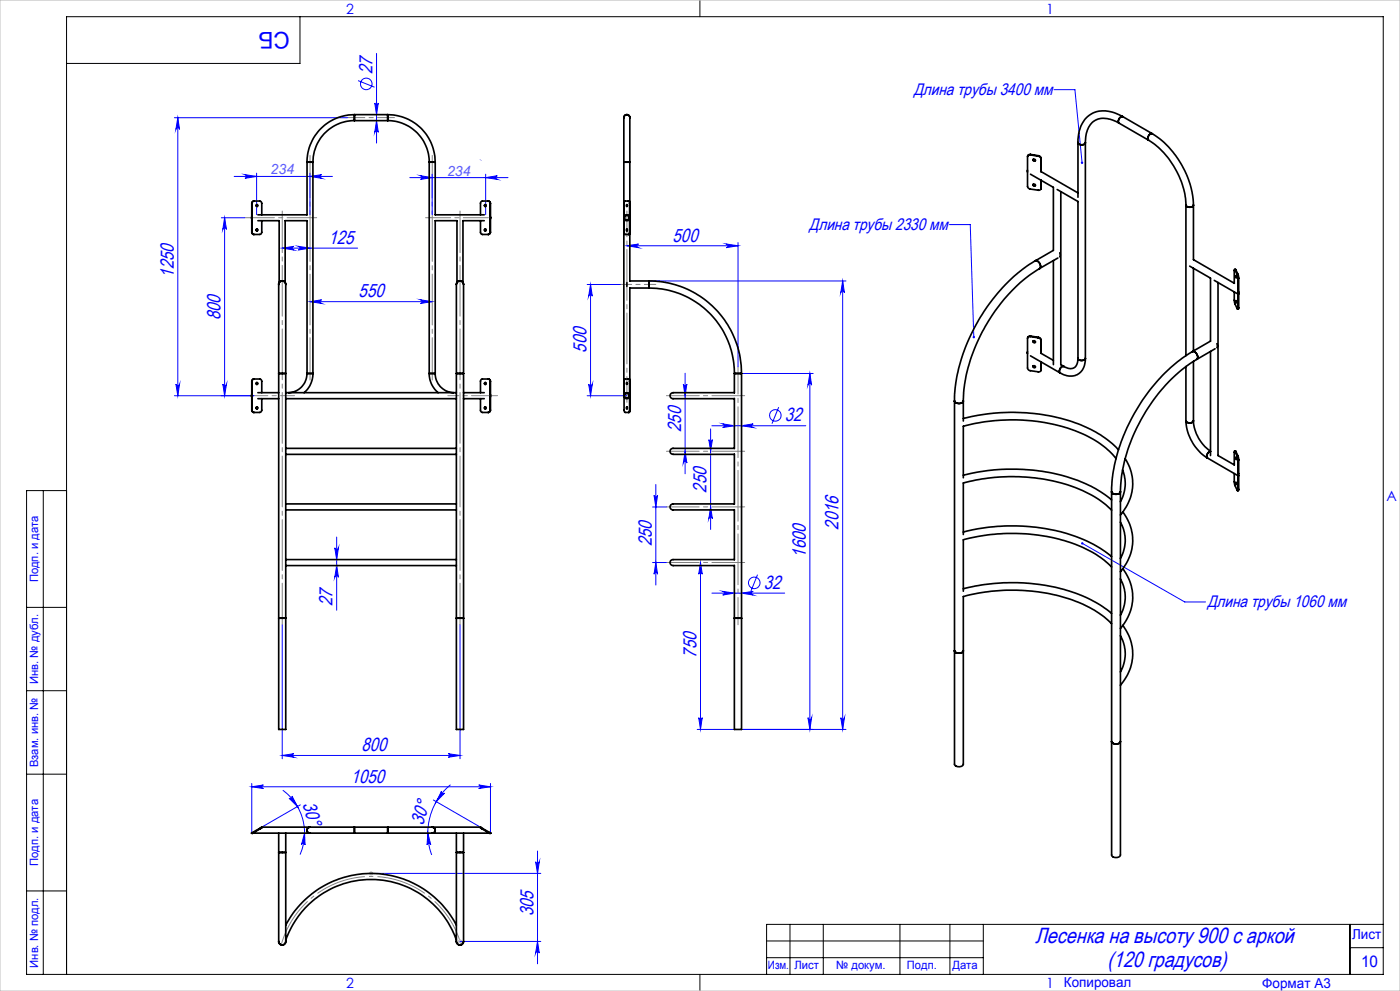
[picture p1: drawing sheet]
<svg xmlns="http://www.w3.org/2000/svg" width="420mm" height="297mm" viewBox="0 0 420 297" stroke-linecap="round" stroke-linejoin="round" font-family="sans-serif">
<g fill="none" stroke="#00f" stroke-width=".3">
<path d="M113 16v26.9M52.3 35.3h52M53.3 35.3v83.3M53.3 35.3l.6 3.5a.55 .55 0 0 0-.6-.5 .55 .55 0 0 0-.5 .5zM107.4 24.2l5 1.9M112.4 30.9a.53 .53 0 0 0 .6 .5 .53 .53 0 0 0 .5-.5l-.5 3.5zM113 36.2l.5 3.4a.53 .53 0 0 0-.5-.5 .53 .53 0 0 0-.6 .5zM316.2 26.9h6.3l2.1 21.9M70.2 52.9h29.5M73.5 52.3l3.5 .6-3.5 .5a.55 .55 0 0 0 .5-.5 .55 .55 0 0 0-.5-.6zM77 51.9v12.4M93 52.9l3.5-.6a.55 .55 0 0 0-.5 .6 .55 .55 0 0 0 .5 .5z"/>
<path d="M93 51.9v12.4M122.9 53.2h29.5M126.2 52.7l3.4 .5-3.4 .6a.55 .55 0 0 0 .5-.6 .55 .55 0 0 0-.5-.5zM129.6 52.2v12.1M145.7 53.2l3.5-.5a.55 .55 0 0 0-.5 .5 .55 .55 0 0 0 .5 .6zM145.7 52.2v12.1M66.4 65.3h7M67.4 65.3v53.3M67.4 65.3l.5 3.5a.55 .55 0 0 0-.5-.5 .55 .55 0 0 0-.5 .5zM84.7 74.4l3.5-.6a.55 .55 0 0 0-.5 .6 .55 .55 0 0 0 .5 .5zM84.7 74.4h22.6M89.5 73.8l3.5 .6-3.5 .5a.55 .55 0 0 0 .5-.5 .55 .55 0 0 0-.5-.6z"/>
<path d="M188.1 73.7h33.3M188.1 73.7l3.5-.6a.55 .55 0 0 0-.5 .6 .55 .55 0 0 0 .5 .5zM217.9 73.1l3.5 .6-3.5 .5a.55 .55 0 0 0 .5-.5 .55 .55 0 0 0-.5-.6zM221.4 72.7v37.2M284.8 67.3h6.3l1 33.7M93 90.4l3.5-.6a.55 .55 0 0 0-.5 .6 .55 .55 0 0 0 .5 .5zM93 90.4h36.6M126.2 89.8l3.4 .6-3.4 .5a.55 .55 0 0 0 .5-.5 .55 .55 0 0 0-.5-.6zM176.1 85.3h10M177.2 85.3v33.3M177.2 85.3l.5 3.5a.55 .55 0 0 0-.6-.5 .55 .55 0 0 0-.5 .5zM194.7 84.2h59.1"/>
<path d="M252.8 84.2l.5 3.5a.55 .55 0 0 0-.5-.5 .55 .55 0 0 0-.6 .5zM252.8 84.2v134.4M52.8 115.1a.55 .55 0 0 0 .5 .5 .55 .55 0 0 0 .6-.5l-.6 3.5zM66.9 115.1a.55 .55 0 0 0 .5 .5 .55 .55 0 0 0 .5-.5l-.5 3.5zM76.1 118.6h-23.8M176.1 118.6h11.9M176.6 115.1a.55 .55 0 0 0 .5 .5 .55 .55 0 0 0 .6-.5l-.5 3.5zM205 115.1a.53 .53 0 0 0 .5 .5 .53 .53 0 0 0 .6-.5l-.6 3.5zM205.5 111.9v30.1M222.5 111.9h21.4M243 111.9l.5 3.5a.55 .55 0 0 0-.6-.5 .55 .55 0 0 0-.5 .5zM243 111.9v106.7"/>
<path d="M205.5 135.3l.6 3.5a.53 .53 0 0 0-.6-.6 .53 .53 0 0 0-.5 .6zM212.7 131.8a.53 .53 0 0 0 .5 .5 .53 .53 0 0 0 .5-.5l-.5 3.5zM213.2 128.5v30.2M213.6 127.6h28.1M216.8 127l3.5 .6-3.5 .5a.55 .55 0 0 0 .5-.5 .55 .55 0 0 0-.5-.6zM222.5 127.6l3.5-.6a.55 .55 0 0 0-.5 .6 .55 .55 0 0 0 .5 .5zM233.6 122l-2 5M195.8 151.9h4.1M196.2 148.4a.53 .53 0 0 0 .5 .5 .53 .53 0 0 0 .6-.5l-.6 3.5zM196.7 145.2v30.1M213.2 151.9l.5 3.5a.53 .53 0 0 0-.5-.5 .53 .53 0 0 0-.5 .5zM100.4 164.2a.55 .55 0 0 0 .6 .5 .55 .55 0 0 0 .5-.5l-.5 3.5z"/>
<path d="M101 169.5l.5 3.5a.55 .55 0 0 0-.5-.5 .55 .55 0 0 0-.6 .5zM101 161v21.9M195.8 168.6h4.1M196.7 168.6l.6 3.5a.53 .53 0 0 0-.6-.5 .53 .53 0 0 0-.5 .5zM210.1 168.6v50M210.1 168.6l.6 3.5a.53 .53 0 0 0-.6-.5 .53 .53 0 0 0-.5 .5zM213.6 177.8h21.8M216.8 177.2l3.5 .6-3.5 .5a.55 .55 0 0 0 .5-.5 .55 .55 0 0 0-.5-.6zM222.5 177.8l3.5-.6a.55 .55 0 0 0-.5 .6 .55 .55 0 0 0 .5 .5zM227.3 172.2l-2 5M324.7 162.8l30.7 17.6h6.3M84.7 187.3v40.1"/>
<path d="M138 187.3v40.1M209.2 218.6h11.1M209.6 215.1a.53 .53 0 0 0 .5 .5 .53 .53 0 0 0 .6-.5l-.6 3.5zM222.5 218.6h31.3M242.4 215.1a.55 .55 0 0 0 .5 .5 .55 .55 0 0 0 .6-.5l-.5 3.5zM252.2 215.1a.55 .55 0 0 0 .6 .5 .55 .55 0 0 0 .5-.5l-.5 3.5zM75.5 235.8l3.5-.5a.53 .53 0 0 0-.5 .5 .53 .53 0 0 0 .5 .5zM75.5 234.8v14.8M75.5 235.8h71.6M84.7 226.4l3.5-.5a.53 .53 0 0 0-.5 .5 .53 .53 0 0 0 .5 .5zM84.7 226.4h53.3M84.8 236.9a15.9 15.9 0 0 1 5.2 19.2"/>
<path d="M86.7 239.2a.54 .54 0 0 0 .8 .1 .54 .54 0 0 0 .1-.7l1.6 3.1zM130 239.7l14.1 8.2M132.5 237.1a.53 .53 0 0 0 .1 .7 .53 .53 0 0 0 .7-.1l-2.4 2.6zM134.5 225.9l3.5 .5-3.5 .5a.53 .53 0 0 0 .5-.5 .53 .53 0 0 0-.5-.5zM135.1 235.2a19 19 0 0 0-5.6 21M143.6 235.3l3.5 .5-3.5 .5a.53 .53 0 0 0 .6-.5 .53 .53 0 0 0-.6-.5zM147.1 234.8v14.8M90.1 241.2l-11.6 6.7M91.4 249.7l.1 3.5a.53 .53 0 0 0-.5-.5 .53 .53 0 0 0-.5 .4zM128.3 249.7l.9 3.4a.55 .55 0 0 0-.6-.4 .55 .55 0 0 0-.5 .5zM160.7 258.3a.55 .55 0 0 0 .5 .5 .55 .55 0 0 0 .6-.5l-.5 3.5zM161.3 255.1v33.8"/>
<path d="M111.3 261.8h50.9M138 282.1h24.2M161.3 282.1l.5 3.5a.55 .55 0 0 0-.6-.5 .55 .55 0 0 0-.5 .5z"/>
<circle cx="109.9" cy="25.1" r="1.73"/>
<circle cx="232.6" cy="124.5" r="1.73"/>
<circle cx="226.3" cy="174.7" r="1.73"/>
</g>
<path d="M138.6 284a28 28 0 0 0-27.3-21.3 28 28 0 0 0-27.2 21.3" fill="none" stroke="#808080" stroke-width=".3" stroke-dasharray="15.2 1.3 1.3 1.3" stroke-dashoffset="-1.1" stroke-linecap="butt"/>
<path d="M110.8 261.8h1M111 261.4l.7 .7M111.3 261.3v1M111.7 261.4l-.7 .7M137.5 282.1h1M137.7 281.8l.7 .7M138 281.6v1M138.4 281.8l-.7 .7" fill="none" stroke="#c0c0c0" stroke-width=".7" stroke-linecap="butt"/>
<path d="M199.9 118.6h23.5M199.9 135.2h23.5M223.4 151.9h-23.5M223.4 168.6h-23.5" fill="none" stroke="#808080" stroke-width=".3" stroke-dasharray="15.2 1.3 1.3 1.3" stroke-dashoffset="5.4"/>
<path d="M196.7 85.2h-10.6" fill="none" stroke="#808080" stroke-width=".3" stroke-dasharray="15.2 1.3 1.3 1.3" stroke-dashoffset="11.8"/>
<path d="M221.4 187.2v-77.3" fill="none" stroke="#808080" stroke-width=".3" stroke-dasharray="15.2 1.3 1.3 1.3" stroke-dashoffset="7.1"/>
<path d="M188.1 63.2v57.4M149.3 118.6h-15" fill="none" stroke="#808080" stroke-width=".3" stroke-dasharray="15.2 1.3 1.3 1.3" stroke-dashoffset="7.5"/>
<path d="M84.7 187.2v-124M138 187.2v-124" fill="none" stroke="#808080" stroke-width=".3" stroke-dasharray="15.2 1.3 1.3 1.3" stroke-dashoffset="2.8"/>
<path d="M127.7 65.2h18.8" fill="none" stroke="#808080" stroke-width=".3" stroke-dasharray="15.2 1.3 1.3 1.3" stroke-dashoffset="7.7"/>
<path d="M73.4 65.2h21.6" fill="none" stroke="#808080" stroke-width=".3" stroke-dasharray="15.2 1.3 1.3 1.3" stroke-dashoffset="6.4"/>
<path d="M118.3 35.2h-14" fill="none" stroke="#808080" stroke-width=".3" stroke-dasharray="15.2 1.3 1.3 1.3" stroke-dashoffset="10.1"/>
<path d="M88.3 118.6h-12.1" fill="none" stroke="#808080" stroke-width=".3" stroke-dasharray="15.2 1.3 1.3 1.3" stroke-dashoffset="11.1"/>
<path d="M93 46.6v67.3M129.7 113.9v-67.3" fill="none" stroke="#808080" stroke-width=".3" stroke-dasharray="15.2 1.3 1.3 1.3" stroke-dashoffset="2.5"/>
<g fill="none" stroke="#000" stroke-width=".3">
<path d="M90 5v14h-70M210 0v5M13 147v145M20 147h-12v145h407v-287h-395v287M8 182h12M8 207h12M8 232h12M8 267h12M237 277v15M247 277v15M270 277v15M285 277v15"/>
<path d="M295 277v15M405 277v15M415 277h-185v15M210 292v5M230 282h65M230 287h65M405 284h10"/>
</g>
<path d="M0 0h420v297h-420z" fill="none" stroke="#c0c0c0" stroke-width=".3"/>
<g fill="#00f">
<path d="M324.3 48.5v.5l.4 .1-.1-.3 .1 .3a.36 .36 0 0 0 .2-.5 .36 .36 0 0 0-.6-.1zM291.9 100.8l-.1 .3 .4 .3-.1-.4 .1 .4a.36 .36 0 0 0 .3-.5 .36 .36 0 0 0-.6-.1zM324.4 162.6l.3 .2-.3-.1a.37 .37 0 0 0 .4 .5 .37 .37 0 0 0 .2-.6 .37 .37 0 0 0-.6 0z"/>
<path d="M160.7 258.3a.55 .55 0 0 0 .5 .5 .55 .55 0 0 0 .6-.5l-.5 3.5zM161.3 282.1l.5 3.5a.55 .55 0 0 0-.6-.5 .55 .55 0 0 0-.5 .5z"/>
<path d="M91.4 249.7l.1 3.5a.53 .53 0 0 0-.5-.5 .53 .53 0 0 0-.5 .4zM86.7 239.2a.54 .54 0 0 0 .8 .1 .54 .54 0 0 0 .1-.7l1.6 3.1z"/>
<path d="M93 52.9l3.5-.6a.55 .55 0 0 0-.5 .6 .55 .55 0 0 0 .5 .5zM73.5 52.3l3.5 .6-3.5 .5a.55 .55 0 0 0 .5-.5 .55 .55 0 0 0-.5-.6z"/>
<path d="M84.7 226.4l3.5-.5a.53 .53 0 0 0-.5 .5 .53 .53 0 0 0 .5 .5zM134.5 225.9l3.5 .5-3.5 .5a.53 .53 0 0 0 .5-.5 .53 .53 0 0 0-.5-.5zM93 90.4l3.5-.6a.55 .55 0 0 0-.5 .6 .55 .55 0 0 0 .5 .5zM126.2 89.8l3.4 .6-3.4 .5a.55 .55 0 0 0 .5-.5 .55 .55 0 0 0-.5-.6zM84.7 74.4l3.5-.6a.55 .55 0 0 0-.5 .6 .55 .55 0 0 0 .5 .5zM89.5 73.8l3.5 .6-3.5 .5a.55 .55 0 0 0 .5-.5 .55 .55 0 0 0-.5-.6z"/>
<path d="M216.8 177.2l3.5 .6-3.5 .5a.55 .55 0 0 0 .5-.5 .55 .55 0 0 0-.5-.6zM222.5 177.8l3.5-.6a.55 .55 0 0 0-.5 .6 .55 .55 0 0 0 .5 .5zM216.8 127l3.5 .6-3.5 .5a.55 .55 0 0 0 .5-.5 .55 .55 0 0 0-.5-.6zM222.5 127.6l3.5-.6a.55 .55 0 0 0-.5 .6 .55 .55 0 0 0 .5 .5z"/>
<path d="M188.1 73.7l3.5-.6a.55 .55 0 0 0-.5 .6 .55 .55 0 0 0 .5 .5zM217.9 73.1l3.5 .6-3.5 .5a.55 .55 0 0 0 .5-.5 .55 .55 0 0 0-.5-.6z"/>
<path d="M145.7 53.2l3.5-.5a.55 .55 0 0 0-.5 .5 .55 .55 0 0 0 .5 .6zM126.2 52.7l3.4 .5-3.4 .6a.55 .55 0 0 0 .5-.6 .55 .55 0 0 0-.5-.5z"/>
<path d="M132.5 237.1a.53 .53 0 0 0 .1 .7 .53 .53 0 0 0 .7-.1l-2.4 2.6zM128.3 249.7l.9 3.4a.55 .55 0 0 0-.6-.4 .55 .55 0 0 0-.5 .5z"/>
<path d="M52.8 115.1a.55 .55 0 0 0 .5 .5 .55 .55 0 0 0 .6-.5l-.6 3.5zM53.3 35.3l.6 3.5a.55 .55 0 0 0-.6-.5 .55 .55 0 0 0-.5 .5zM113 36.2l.5 3.4a.53 .53 0 0 0-.5-.5 .53 .53 0 0 0-.6 .5zM112.4 30.9a.53 .53 0 0 0 .6 .5 .53 .53 0 0 0 .5-.5l-.5 3.5zM176.6 115.1a.55 .55 0 0 0 .5 .5 .55 .55 0 0 0 .6-.5l-.5 3.5zM177.2 85.3l.5 3.5a.55 .55 0 0 0-.6-.5 .55 .55 0 0 0-.5 .5zM209.6 215.1a.53 .53 0 0 0 .5 .5 .53 .53 0 0 0 .6-.5l-.6 3.5zM210.1 168.6l.6 3.5a.53 .53 0 0 0-.6-.5 .53 .53 0 0 0-.5 .5zM196.7 168.6l.6 3.5a.53 .53 0 0 0-.6-.5 .53 .53 0 0 0-.5 .5zM196.2 148.4a.53 .53 0 0 0 .5 .5 .53 .53 0 0 0 .6-.5l-.6 3.5zM213.2 151.9l.5 3.5a.53 .53 0 0 0-.5-.5 .53 .53 0 0 0-.5 .5zM212.7 131.8a.53 .53 0 0 0 .5 .5 .53 .53 0 0 0 .5-.5l-.5 3.5z"/>
<path d="M205.5 135.3l.6 3.5a.53 .53 0 0 0-.6-.6 .53 .53 0 0 0-.5 .6zM205 115.1a.53 .53 0 0 0 .5 .5 .53 .53 0 0 0 .6-.5l-.6 3.5z"/>
<path d="M67.4 65.3l.5 3.5a.55 .55 0 0 0-.5-.5 .55 .55 0 0 0-.5 .5zM66.9 115.1a.55 .55 0 0 0 .5 .5 .55 .55 0 0 0 .5-.5l-.5 3.5zM100.4 164.2a.55 .55 0 0 0 .6 .5 .55 .55 0 0 0 .5-.5l-.5 3.5zM101 169.5l.5 3.5a.55 .55 0 0 0-.5-.5 .55 .55 0 0 0-.6 .5zM243 111.9l.5 3.5a.55 .55 0 0 0-.6-.5 .55 .55 0 0 0-.5 .5zM242.4 215.1a.55 .55 0 0 0 .5 .5 .55 .55 0 0 0 .6-.5l-.5 3.5zM252.8 84.2l.5 3.5a.55 .55 0 0 0-.5-.5 .55 .55 0 0 0-.6 .5zM252.2 215.1a.55 .55 0 0 0 .6 .5 .55 .55 0 0 0 .5-.5l-.5 3.5z"/>
<path d="M75.5 235.8l3.5-.5a.53 .53 0 0 0-.5 .5 .53 .53 0 0 0 .5 .5zM143.6 235.3l3.5 .5-3.5 .5a.53 .53 0 0 0 .6-.5 .53 .53 0 0 0-.6-.5z"/>
</g>
<g fill="none" stroke="#000" stroke-width=".5">
<path d="M106.3 36.2a12.5 12.5 0 0 0-12.4 12.4M106.3 34.4a14.2 14.2 0 0 0-14.2 14.2M106.3 34.4v1.8M106.3 36.2h10M106.3 34.4h10M116.3 36.2a12.4 12.4 0 0 1 12.5 12.4M116.3 34.4a14.2 14.2 0 0 1 14.3 14.2M116.3 34.4v1.8M335.7 36.9a6.7 6.7 0 0 0-8.1-.1 8.6 8.6 0 0 0-2 6M335.7 36.9l8.9 5.1M336.8 35a8.9 8.9 0 0 0-10.4-.1 10 10 0 0 0-3 7.9M336.8 35a1.32 1.32 0 0 0-1.1 1.9"/>
<path d="M336.8 35l8.9 5.1M92.1 48.6h1.8M92.1 48.6v15.8h-14.7M93.9 48.6v63.3M128.8 48.6h1.8M128.8 48.6v63.3M130.6 48.6v15.8h14.7M187.1 48.6v-11.9a1.86 1.86 0 0 1 .9-2.3 1.33 1.33 0 0 1 .9 1.8v12.4M187.1 48.6h1.8M187.1 48.6v70M188.9 48.6v11.8M308.3 51v.5"/>
<path d="M309.1 46.4a.64 .64 0 0 0-.8 .6v9l.6 .6 2.6 .4a.64 .64 0 0 0 .8-.6M309.1 46.4l2.4 .4M309.1 46.3l-.6 .1-.2 .4M309.1 52.2l6.9 4v18.8l-5.4 3.2M309.1 46.3v.1M309.1 46.3l2.4 .4M310 47.8l.3 .4 .3-.1M310 55.3l.3 .3h.3M310 47.8h.1M310 55.2v.1M311.5 46.8l.6 .4 .2 .4M311.5 46.7l.7 .4 .1 .4"/>
<path d="M311.5 46.7v.1M312.2 51.4l11.2 6.4M312.3 47.6v3.8M312.3 54v2.4M312.3 56.3l-.1 .4M312.3 47.5v.1M312.3 56.3v.1M312.3 47.5v4M312.3 54v2.3M317.1 56.8l6.3 3.6v47M318.2 57.5v51.8l1 .5M323.4 42.8a1.29 1.29 0 0 0 2.2 0"/>
<path d="M323.4 42.8v16.3M325.6 42.8v64.6M344.6 42a25.1 25.1 0 0 1 11.2 19.5M345.7 40.1a27.3 27.3 0 0 1 12.3 21.4M345.7 40.1a1.3 1.3 0 0 0-1.1 1.9M75.5 60.9v8.7M75.5 60.9l.2-.4 .4-.2h1.8l.5 .2 .1 .4v3.5M75.5 60.9h.1M75.5 69.6h.1M75.6 69.6l.3 .6 .3 .1M75.6 60.9v8.7M76.2 60.3l-.5 .3-.1 .3"/>
<path d="M77 68.6l.2 .3-.2 .3M77 61.3l.2 .2-.2 .4M77.4 66.1h6.3v18.6M78.5 66.1v3.5l-.1 .5-.5 .2h-1.8l-.3-.1-.3-.6M144.1 66.1v3.6l.3 .5 2.1 .1 .5-.2 .1-.5M145.3 66.1h-6.4v18.6M145.6 61.3l-.2 .3 .2 .3M145.6 68.6l-.2 .3 .2 .3M146.4 60.3l.5 .2 .1 .4M147 69.6l-.1 .5-.5 .2M147 60.9h.1M147 60.9v8.7"/>
<path d="M147 69.6h.1M147.1 60.9v8.7M147.1 60.9l-.1-.4-.5-.2h-1.8l-.4 .2-.2 .3v3.6M188 61.3a.24 .24 0 0 1 .3 .3 .24 .24 0 0 1-.4 .2zM188 68.6a.24 .24 0 0 1 .2 .3 .24 .24 0 0 1-.3 .2zM188.1 68.7v.5M188.1 61.3v.5M188.6 60.3l.3 .6M188.9 69.6l-.3 .7M188.9 60.9h.2M188.9 69.6h.2M188.9 60.9v8.7"/>
<path d="M188.9 70.1v14.1h5.8M189.1 60.9l-.4-.6h-1.2l-.3 .5v8.9l.3 .6h1.2l.4-.7M189.1 60.9v8.7M310.6 78.2a53.3 53.3 0 0 0-22 28.8 42.2 42.2 0 0 0-2.3 13.2M310.6 78.2a1.52 1.52 0 0 1 1.3 2.3M316 78.1v31.2M317.4 77.3l-5.5 3.2M317.9 75.8v1.2M355.8 61.5a1.29 1.29 0 0 0 2.2 0M355.8 61.5v45.1M356.9 79.8l6.2 3.6v18.9M358 61.5v16.3l12.3 7.1v-3.9v-.3l.2 .2"/>
<path d="M85.5 84.7v-18.6h6.6v45.8M137.1 84.7v-18.6h-6.5v45.8M188.1 84.7v1.1M194.7 86.3a25.6 25.6 0 0 1 25.6 25.6M194.7 84.2a27.8 27.8 0 0 1 27.8 27.7M194.7 84.2v2.1M194.7 86.3h-5.8v27.5M311.9 80.5a50.9 50.9 0 0 0-20.8 27.2 42 42 0 0 0-2.1 12.5M358 80.4v24.8M364.3 84l6.8 4M365.4 84.7v51.8l4.9 2.8v-3.9v-.2l.2 .1M370.3 87.5l.1 3.2 .9 1.9 .1-.3"/>
<path d="M370.4 80.7l.3 .2M370.5 80.9l.7 1.4M370.7 80.9h-.2M370.7 80.9l.7 1.3M370.8 82.6l.1 .7zM370.8 90.1l.1 .7zM371.2 82.3l.2 1.1M371.4 83.4v8.9M371.4 82.2l.2 1.2M371.4 82.2l-.2 .1M371.6 83.4v8.8M371.6 92.2v.3l-.3 .1"/>
<path d="M371.6 83.4h-.2M371.6 92.2l-.2 .1M75.5 114.3v8.6M75.5 114.3l.5-.7h2l.4 .2 .1 .5v3.4M75.5 114.3h.1M75.6 114.3v8.6M76.2 113.6l-.3 .1-.3 .6M77 114.6l.2 .3-.2 .3M77.4 119.5h6.2M77.4 117.7h6.2M78.5 119.5v3.4l-.1 .5-.5 .2h-1.8l-.4-.2-.2-.5M83.6 111.9v-25.5a1.64 1.64 0 0 1 1.2-2.2 2.01 2.01 0 0 1 .9 2.5v25.2"/>
<path d="M83.6 111.9h2.1M83.6 111.9v106.7h2.1v-106.7M85.7 117.7h51.2M85.7 119.5h51.2M92.1 111.9a5.7 5.7 0 0 1-5.6 5.8M92.1 111.9h1.8M93.9 111.9a7.5 7.5 0 0 1-2.7 5.8M128.8 111.9a7.4 7.4 0 0 0 2.6 5.8M128.8 111.9h1.8M130.6 111.9a5.7 5.7 0 0 0 5.5 5.8M136.9 111.9v-25.5a1.63 1.63 0 0 1 1.2-2.2 2.01 2.01 0 0 1 1 2.5v25.2M136.9 111.9h2.2"/>
<path d="M136.9 111.9v106.7h2.2v-106.7M139.1 119.5h6.2M139.1 117.7h6.2M144.1 119.5v3.5l.2 .4 .4 .2h1.8l.5-.2 .1-.5M145.6 114.6l-.2 .3 .2 .3M146.4 113.6l.5 .2 .1 .5M147 114.3v8.6M147 114.3h.1M147.1 114.3v8.6M147.1 114.3l-.5-.7-2.2 .1-.3 .4v3.6M188 114.6a.24 .24 0 0 1 .2 .3 .24 .24 0 0 1-.3 .2zM188.1 114.7v.5"/>
<path d="M188.6 113.6l.3 .7M188.9 114.3h.2M188.9 114.3v8.6M189.1 114.3l-.3-.7h-1.3l-.3 .5v8.9l.3 .6h1.2l.4-.7M189.1 114.3v8.6M220.3 117.7h-16.9a1.89 1.89 0 0 0-2.4 .8 1.35 1.35 0 0 0 1.9 1h17.4M220.3 111.9h2.2M220.3 111.9v5.9M220.3 119.4v15M222.5 111.9v106.7h-2.2v-49.2M308.3 105.4v.6M309.1 100.9l-.8 .4v9.1l.6 .7 2.7 .4 .5-.2 .2-.4"/>
<path d="M309.1 100.9l2.4 .3M309.1 100.7l-.6 .2-.2 .3M309.1 106.6l8.9 5.2M309.1 100.7v.2M309.1 100.7l2.4 .4M310 102.2l.3 .4 .3-.1M310 109.7l.3 .4 .3-.1M310 102.2h.1M311.5 101.2l.5 .3 .3 .6M311.5 101.1l.6 .3 .2 .5M311.5 101.1v.1M312.2 105.8l3.8 2.2"/>
<path d="M312.3 102.1v3.8M312.3 108.4v2.5M312.3 110.8l-.1 .3M312.3 101.9v4M312.3 108.5v2.3M312.3 101.9v.2M312.3 110.8v.1M319.2 109.8a1.3 1.3 0 0 0-1.2 2M323.4 107.4a2.44 2.44 0 0 1-2.8 3l-1.4-.6M323.4 107.4a1.26 1.26 0 0 0 2.2 0M325.6 107.4a4.6 4.6 0 0 1-5.1 5.3l-2.5-.9M355.8 109.9v16.2"/>
<path d="M357.7 105.4a54 54 0 0 0-23.7 35.7l-.5 6.3M357.7 105.4a1.56 1.56 0 0 1 1.4 2.3M358 108.3v17.8M359.1 107.7a51 51 0 0 0-21.8 30.6l-.8 4-.4 5.1M363.1 102.2l-5.4 3.2M363.1 105.3v31.2M364.5 104.5l-5.4 3.2M365.1 103v1.2M75.5 122.9h.1M75.6 122.9l.1 .4 .5 .3M77 122l.2 .2-.2 .4M85.7 134.4h51.2"/>
<path d="M85.7 136.2h51.2M145.6 122l-.2 .3 .2 .3M147 122.9l-.1 .5-.5 .2M147 122.9h.1M188 122a.23 .23 0 0 1 .2 .3 .23 .23 0 0 1-.2 .2zM188.1 122v.5M188.9 122.9l-.3 .7M188.9 122.9h.2M220.3 134.4h-16.9a2.05 2.05 0 0 0-2.4 .6 1.28 1.28 0 0 0 1.9 1.2h17.4M220.3 136.1v15M286.3 120.2v108.8a1.51 1.51 0 0 0 2.7 0v-50.2a55 55 0 0 1 38 3.3l3.7 2.4 2.8 2.4M286.3 120.2a1.51 1.51 0 0 0 2.7 0"/>
<path d="M289 125.4a57.7 57.7 0 0 1 38.3 3.3l4.7 3 3.6 3.1M289 120.2v6M334.8 137.4a31.5 31.5 0 0 0-18-10.1 57.4 57.4 0 0 0-27.8 .4v15.5M337.5 137.4a13.7 13.7 0 0 1-1.4 16.9M355.8 126.1a14.2 14.2 0 0 0 6.4 11.2M355.8 126.1a1.31 1.31 0 0 0 2.2 0M358 126.1a11.9 11.9 0 0 0 5.1 9.1M362.2 137.3l8.9 5.1M363.1 135.3a1.34 1.34 0 0 0-.9 2M370.4 135.2l.3 .1M370.5 135.3l.7 1.4M370.7 135.3h-.2"/>
<path d="M370.7 135.3l.7 1.4M370.8 137l.1 .8zM371.2 136.7l.2 1.2M371.4 137.9v8.8M371.4 136.7l.2 1.1M371.4 136.7h-.2M371.6 137.8v8.9M371.6 137.8l-.2 .1M85.7 151h51.2M85.7 152.8h51.2M220.3 151h-16.9a1.89 1.89 0 0 0-2.4 .9 1.35 1.35 0 0 0 1.9 .9h17.4M220.3 152.7v15.1"/>
<path d="M289 159.5a56.9 56.9 0 0 1 39 3.6l3.4 2.1 2.1 1.6M289 142.4a57.7 57.7 0 0 1 38.3 3.3l2.8 1.7 3.4 2.4M333.5 152.9a37.3 37.3 0 0 0-21.2-9.4 57.8 57.8 0 0 0-23.3 1.2v15.5M333.5 147.4a1.51 1.51 0 0 0 2.6 0M333.5 147.4v108.8a1.51 1.51 0 0 0 2.6 0v-108.8M336.1 156.5a10.9 10.9 0 0 1 0 10.9M336.8 140.9a10.7 10.7 0 0 1-.7 9.5M336.9 153.4a13.8 13.8 0 0 1-.8 17.9M370.3 141.9l.1 3.3 .9 1.9 .1-.4M370.8 144.5l.1 .7zM371.6 146.7v.3l-.3 .1M371.6 146.7h-.2"/>
<path d="M85.7 167.7h51.2M85.7 169.5h51.2M220.3 167.7h-16.9a2.05 2.05 0 0 0-2.4 .7 1.46 1.46 0 0 0 2.1 1.1h17.2M289 176.5a56.7 56.7 0 0 1 39 3.7l2.8 1.6 2.7 2M333.5 169.9a36.6 36.6 0 0 0-20.3-9.2 57 57 0 0 0-24.2 1.1v15.4M336.1 173.5a10.9 10.9 0 0 1 0 10.9M336.9 170.4a13.8 13.8 0 0 1-.8 17.9M83.6 185.3h2.1M136.9 185.3h2.2M220.3 185.3h2.2M286.3 195a1.55 1.55 0 0 0 2.7 0M336.1 190.5a10.8 10.8 0 0 1 0 10.9"/>
<path d="M336.9 187.4a13.8 13.8 0 0 1-.8 18M333.5 222.2a1.51 1.51 0 0 0 2.6 0M75.5 249.6l.1 .1M75.8 249.7h17.2M76.1 249.3l-.6 .3M76.1 249.3l.1 .2M76.2 249.5l-.5 .3-.2-.2M77.8 248.3l.1 .2M77.8 248.3l-1.7 1M77.9 248.5l-1.7 1M78.4 248l-.6 .3M78.4 248l.1 .1-.6 .4"/>
<path d="M83.6 255.5v25.9a1.18 1.18 0 0 0 .5 1.6 1.18 1.18 0 0 0 1.6-.5v-27M83.6 255.5h2.1M83.6 249.7v5.8M85.7 249.7v5.8M93 247.9h13.3M93 249.7h13.3M93 247.9a.9 .9 0 0 0-.9 .9 .9 .9 0 0 0 .9 .9M93 247.9l-14.6 .1M106.3 247.9v1.8M106.3 249.7h10M106.3 247.9h10M116.3 247.9h13.3"/>
<path d="M116.3 249.7h13.3M116.3 247.9v1.8M129.6 247.9a.9 .9 0 0 1 1 .9 .9 .9 0 0 1-1 .9M129.6 247.9l14.7 .1M129.6 249.7h17.2M136.9 255.5v25.7a1.33 1.33 0 0 0 .2 1.5 1.33 1.33 0 0 0 1.5 .3l.5-.8v-26.7M136.9 255.5h2.2M136.9 249.7v5.8M139.1 249.7v5.8M144.3 248l-.2 .1 .6 .4M144.3 248l.5 .3M144.7 248.5l1.7 1"/>
<path d="M144.8 248.3l-.1 .2M144.8 248.3l1.7 1M146.4 249.5l.6 .3 .1-.2M146.5 249.3l.6 .3M146.5 249.3l-.1 .2M147.1 249.6v.1M85.7 277.2a28.9 28.9 0 0 1 51.2 0M85.7 281.8a27.1 27.1 0 0 1 25.6-18.2 27.1 27.1 0 0 1 25.6 18.2"/>
<circle cx="310.2" cy="48" r=".35"/>
<circle cx="310.2" cy="55.5" r=".35"/>
<circle cx="77.1" cy="68.9" r=".28"/>
<circle cx="77.1" cy="61.6" r=".29"/>
<circle cx="145.6" cy="68.9" r=".29"/>
<circle cx="145.6" cy="61.6" r=".3"/>
<circle cx="188" cy="65.3" r=".69"/>
<circle cx="188.1" cy="65.3" r=".9"/>
<circle cx="77.1" cy="114.9" r=".28"/>
<circle cx="145.6" cy="114.9" r=".29"/>
<circle cx="188" cy="118.6" r=".9"/>
<circle cx="188" cy="118.6" r=".69"/>
<circle cx="310.2" cy="102.5" r=".35"/>
<circle cx="310.2" cy="109.9" r=".35"/>
<circle cx="77.1" cy="122.2" r=".28"/>
<circle cx="145.6" cy="122.3" r=".29"/>
</g>
<path d="M86 47.4h-7l-.4 .3 .3 .4 .8 .3 5.5 .2 .7 .5-.1 .6-5.9 .2-2.2-.2-.5 .3 .4 .6 .7 .2 6.2 .1M142.4 48.1l.5 .5-6.7 1.2-1.1 .4 .1 .2 1 .4 8.4-.2 .5-.4-.5-.6a7 7 0 0 0-6.3-1.8l-.1 2.7 .3 .6 .5 .2h3.6l-5.2 .1 .7-2" fill="none" stroke="#fff" stroke-width="2.3"/>
<text font-size="6.9" fill="#00f" x="86.9" y="9.4" transform="rotate(-180 86.9 9.4)">СБ</text>
<g font-size="6.6" fill="#00f">
<text x="310.6" y="282.6">Лесенка на высоту 900 с аркой</text>
<text x="332.2" y="289.9">(120 градусов)</text>
</g>
<g font-size="5.7" fill="#00f">
<text x="111.7" y="22.3" transform="rotate(-90 111.7 22.3)">27</text>
<text x="77.4" y="51.6">240</text>
<text x="136.5" y="52">240</text>
<text x="98.5" y="73.1">125</text>
<text x="201.8" y="72.4">500</text>
<text x="52.1" y="83.2" transform="rotate(-90 52.1 83.2)">1250</text>
<text x="107.6" y="89.2">550</text>
<text x="66.2" y="96" transform="rotate(-90 66.2 96)">800</text>
<text x="175.9" y="105.7" transform="rotate(-90 175.9 105.7)">500</text>
<text x="204.3" y="129.4" transform="rotate(-90 204.3 129.4)">250</text>
<text x="235.5" y="126.3">32</text>
<text x="212" y="147.6" transform="rotate(-90 212 147.6)">250</text>
<text x="251.6" y="158.7" transform="rotate(-90 251.6 158.7)">2016</text>
<text x="195.5" y="163.7" transform="rotate(-90 195.5 163.7)">250</text>
<text x="241.7" y="167.1" transform="rotate(-90 241.7 167.1)">1600</text>
<text x="229.1" y="176.5">32</text>
<text x="99.8" y="181.6" transform="rotate(-90 99.8 181.6)">27</text>
<text x="208.9" y="197.1" transform="rotate(-90 208.9 197.1)">750</text>
<text x="108.5" y="225.2">800</text>
<text x="105.2" y="234.5">1050</text>
<text x="90.7" y="241.1" transform="rotate(73 90.7 241.1)">30°</text>
<text x="126.9" y="247.5" transform="rotate(-74 126.9 247.5)">30°</text>
<text x="160" y="274.7" transform="rotate(-90 160 274.7)">305</text>
</g>
<g font-size="5" fill="#00f">
<text x="274.1" y="28.6">Длина трубы 3400 мм</text>
<text x="242.8" y="68.9">Длина трубы 2330 мм</text>
<text x="362.2" y="182">Длина трубы 1060 мм</text>
</g>
<text font-size="4.8" fill="#00f" x="408.3" y="289.7">10</text>
<g font-size="4.2" fill="#00f">
<text x="103.8" y="4.2">2</text>
<text x="313.8" y="4.2">1</text>
<text x="415.9" y="150.2">A</text>
<text x="103.8" y="296.2">2</text>
<text x="313.8" y="296.2">1</text>
</g>
<g font-size="4.2" fill="#2196f3">
<text x="81.2" y="52.1">234</text>
<text x="134.1" y="52.8">234</text>
</g>
<g font-size="4.1" fill="#00f">
<text x="405.6" y="281.5">Лист</text>
<text x="319.2" y="295.9">Копировал</text>
<text x="378.7" y="296">Формат А3</text>
</g>
<g font-size="3.4" fill="#00f">
<text x="11.4" y="174.5" transform="rotate(-90 11.4 174.5)">Подп. и дата</text>
<text x="11.4" y="205" transform="rotate(-90 11.4 205)">Инв. № дубл.</text>
<text x="11.4" y="229.9" transform="rotate(-90 11.4 229.9)">Взам. инв. №</text>
<text x="11.4" y="259.5" transform="rotate(-90 11.4 259.5)">Подп. и дата</text>
<text x="11.4" y="290" transform="rotate(-90 11.4 290)">Инв. № подл.</text>
<text x="230.4" y="290.4">Изм.</text>
<text x="238.3" y="290.4">Лист</text>
<text x="250.9" y="290.4">№ докум.</text>
<text x="272.1" y="290.4">Подп.</text>
<text x="285.7" y="290.5">Дата</text>
</g>
</svg>
